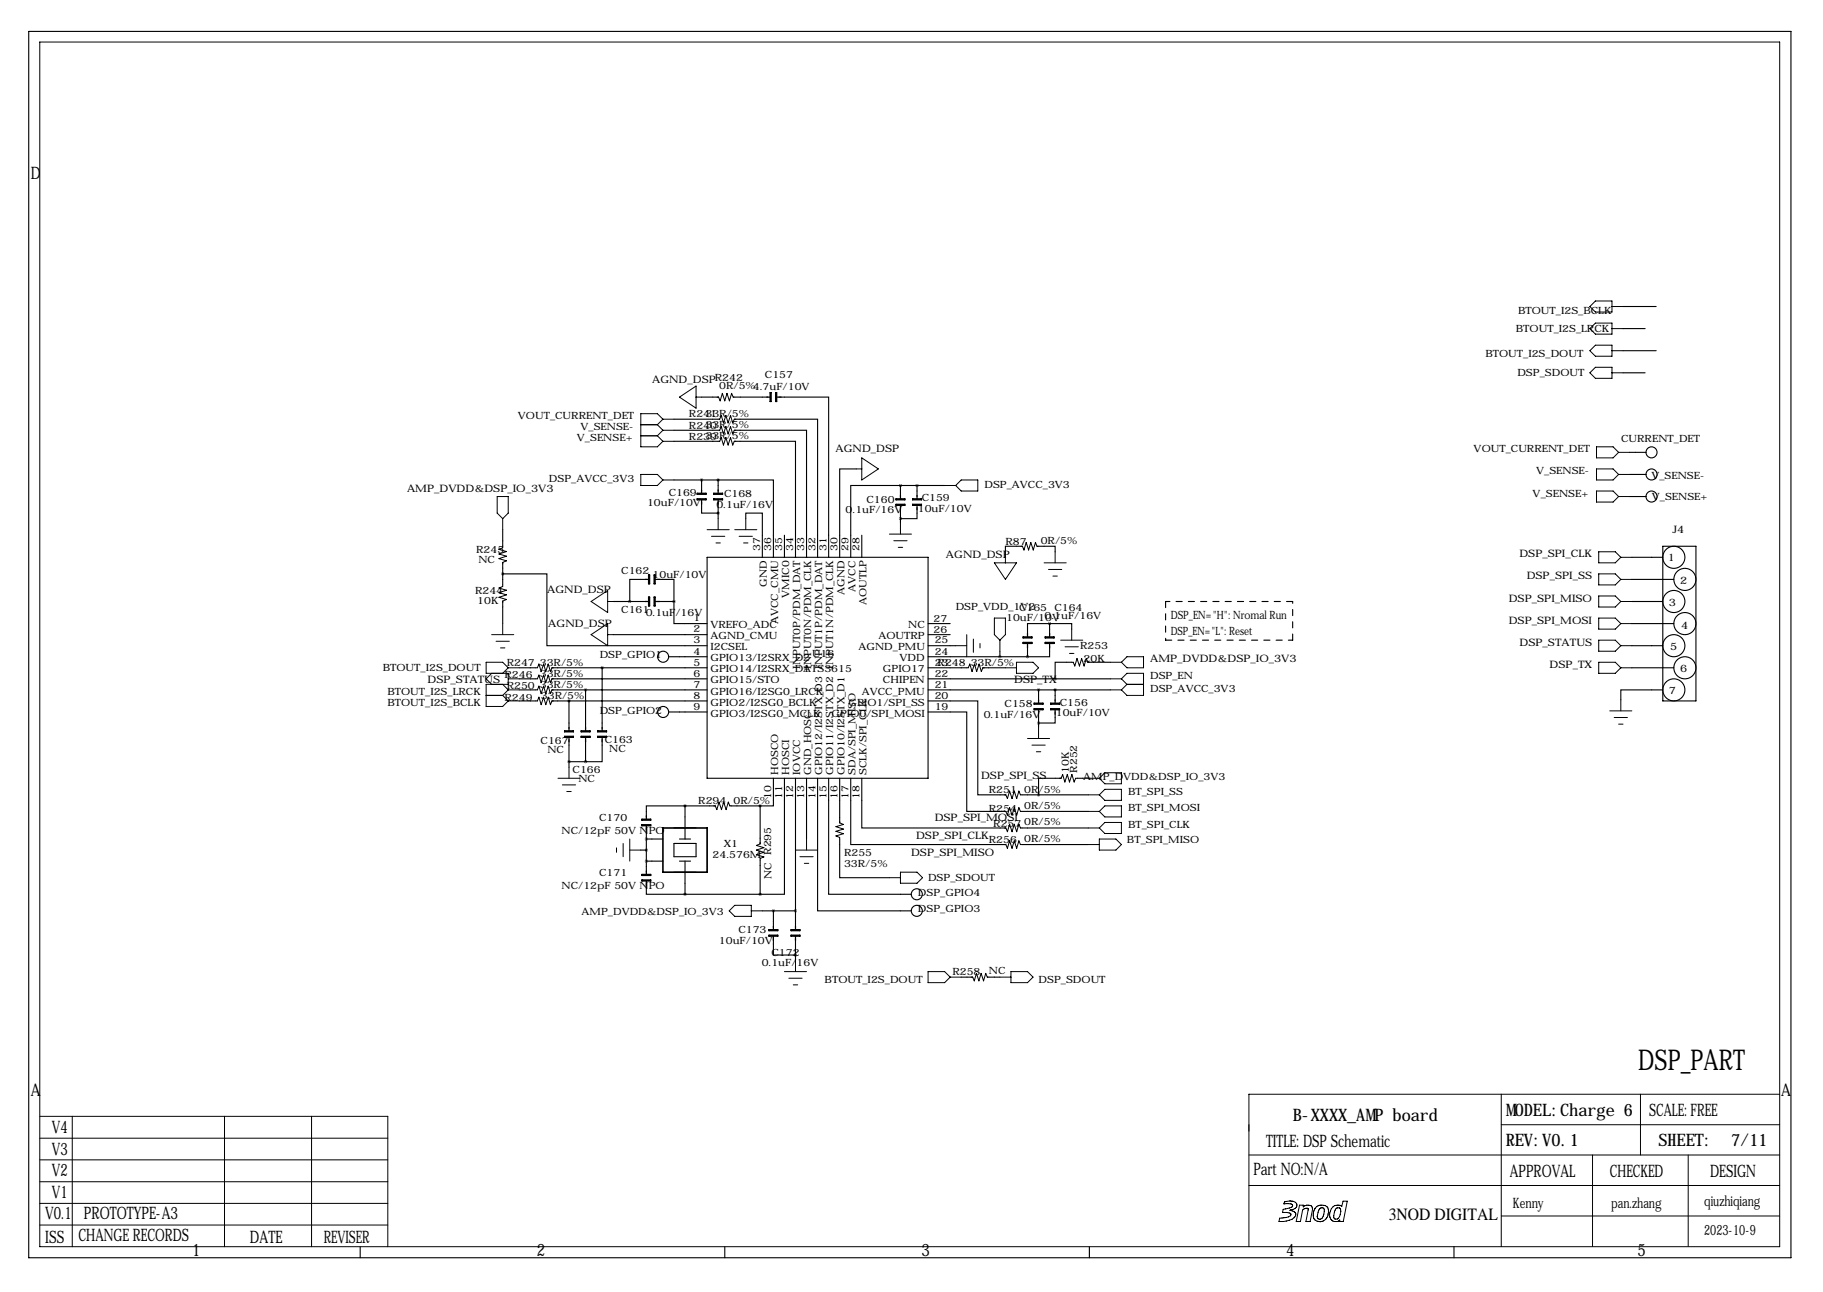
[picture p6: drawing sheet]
<svg xmlns="http://www.w3.org/2000/svg" width="419mm" height="297mm" viewBox="0 0 419 297" stroke-linecap="round" stroke-linejoin="round" font-family="sans-serif">
<path d="M268 138.3v8.9M297.2 138.3h-29.2M268 147.2h29.2M297.2 147.2v-8.9" fill="none" stroke="#000" stroke-width=".25" stroke-dasharray="1.4 1.4"/>
<g fill="none" stroke="#000" stroke-width=".23">
<path d="M9.1 9.7h400v276.9h-400zM365.5 70.5l1.3-1.3h3.8v2.5h-3.8zM365.5 75.6l1.3-1.3h3.8v2.5h-3.8zM370.6 70.5h2.5M370.6 75.6h2.5M147.3 97.6h3.8M151.1 97.6l1.3 1.3M152.4 96.4h2.5M152.4 98.9h2.5M152.4 96.4l-1.3-1.3h-3.8v7.6h3.8l1.3-1.2M152.4 98.9l-1.3 1.3M152.4 96.4l-1.3 1.2"/>
<path d="M156.2 91.3l3.8-2.5v5zM160 91.3h1.3M164.8 91.3h.4l.4 .9 .5-1.8 .5 1.8 .5-1.8 .6 1.8 .5-1.8 .4 .9h.3M165.1 96.4h.4l.3-.9 .5 1.7 .6-1.7 .5 1.7 .5-1.7 .6 1.7 .3-.8h.4M165.1 98.9h.4l.3-.8 .5 1.7 .6-1.7 .5 1.7 .5-1.7 .6 1.7 .3-.9h.4M365.5 80.6l1.3-1.2h3.8v2.5h-3.8zM365.5 85.7l1.3-1.3h3.8v2.6h-3.8zM370.6 85.7h2.5M370.6 80.6h2.5M114.3 114.2h2.5v3.8l-1.2 1.2-1.3-1.2zM115.6 119.2v2.6M147.3 109.1h3.8l1.3 1.2-1.3 1.3h-3.8z"/>
<path d="M147.3 100.2h3.8M151.1 100.2l1.3 1.3M152.4 101.5h2.5M152.4 110.3h2.5M165.1 101.5h.4l.3-.9 .5 1.7 .6-1.7 .5 1.7 .5-1.7 .6 1.7 .3-.8h.4M165.1 119.2v2.6M171.4 119.2v2.6M196.8 107.8h1.3M198.1 105.3l3.8 2.5-3.8 2.5zM217.2 111.6h2.5M221 110.3h3.8v2.6h-3.8l-1.3-1.3zM367 112.9h3.8l1.3 1.3-1.3 1.2h-3.8z"/>
<path d="M367 107.8h3.8l1.3 1.3-1.3 1.2h-3.8zM367 102.7h3.8l1.3 1.3-1.3 1.3h-3.8zM372.1 109.1h2.5M372.1 114.2h2.5M372.1 104h2.5M115.6 125.6v.3l-.9 .4 1.7 .5-1.7 .6 1.7 .5-1.7 .5 1.7 .5-.8 .4v.4M115.6 134.5v.3l-.9 .4 1.7 .5-1.7 .6 1.7 .5-1.7 .5 1.7 .5-.8 .4v.3M135.9 138.3l3.8-2.6v5.1zM139.7 138.3h1.3M162.6 121.8h5M163.6 123.3h3M164.6 124.8h1"/>
<path d="M168.9 121.8h5.1M169.9 123.3h3.1M170.9 124.8h1.1M204.5 122.8h5M205.5 124.3h3M206.5 125.8h1M207 120.3v2.5M228.6 129.4h5.1l-2.6 3.8zM231.1 128.1v1.3M234.7 125.6h.4l.3 .9 .5-1.8 .6 1.8 .5-1.8 .5 1.8 .5-1.8 .4 .9h.4M240 129.4h5.1M241 130.9h3.1"/>
<path d="M242.1 132.4h1M242.6 126.9v2.5M367.5 126.9h3.8l1.3 1.2-1.3 1.3h-3.8zM367.5 131.9h3.8l1.3 1.3-1.3 1.3h-3.8zM367.5 137h3.8l1.3 1.3-1.3 1.3h-3.8zM372.6 138.3h2.6M372.6 133.2h2.6M372.6 128.1h2.6M111.8 159.9h3.8M113 154.8l-1.2 1.3 1.2 1.2M113 145.9h5.1M114 147.4h3.1"/>
<path d="M115.1 149h1M115.6 143.4v2.5M115.6 159.9l1.2 1.2M115.6 157.3l1.2 1.3M116.8 153.5l-1.2-1.2h-3.8v2.5h5v2.5h-5v5.1h3.8l1.2-1.3M116.8 153.5h2.6M116.8 158.6h2.6M116.8 156.1h2.6M116.8 158.6l-1.2 1.3M116.8 153.5l-1.2 1.3M123.2 153.5h.3l.4-.8 .5 1.7 .6-1.7 .5 1.7 .5-1.7 .5 1.7 .4-.9h.4M123.2 158.6h.3l.4-.9 .5 1.8 .6-1.8 .5 1.8 .5-1.8 .5 1.8 .4-.9h.4"/>
<path d="M123.2 156.1h.3l.4-.9 .5 1.7 .6-1.7 .5 1.7 .5-1.7 .5 1.7 .4-.8h.4M135.9 145.9l3.8-2.5v5zM139.7 145.9h1.3M219.7 148.4h2.5M222.2 153.5h.4l.4-.8 .5 1.7 .5-1.7 .5 1.7 .6-1.7 .5 1.7 .4-.9h.3M222.2 145.9v5.1M223.8 146.9v3.1M225.3 147.9v1.1M228.6 142.1h2.5v3.8l-1.2 1.3-1.3-1.3zM229.9 147.2v2.5M231.1 153.5h2.6M233.7 152.3h3.8l1.3 1.2-1.3 1.3h-3.8z"/>
<path d="M243.8 147.2h5.1M244.9 148.7h3M245.9 150.2h1M246.4 152.3h.3l.4 .8 .5-1.7 .6 1.7 .5-1.7 .5 1.7 .5-1.7 .4 .9h.3M246.4 144.6v2.6M255.3 152.3h2.5M255.3 158.6h2.5M255.3 156.1h2.5M257.8 152.3l1.3-1.3h3.8v2.5h-3.8zM257.8 156.1l1.3-1.3h3.8v5.1h-3.8l-1.3-1.3M257.8 156.1l1.3 1.2M259.1 157.3h3.8"/>
<path d="M259.1 157.3l-1.3 1.3M367.5 152.3h3.8l1.3 1.2-1.3 1.3h-3.8zM367.5 147.2h3.8l1.3 1.2-1.3 1.3h-3.8zM367.5 142.1h3.8l1.3 1.3-1.3 1.2h-3.8zM372.6 153.5h2.6M372.6 148.4h2.6M372.6 143.4h2.6M116.8 161.1h2.6M123.2 161.1h.3l.4-.8 .5 1.7 .6-1.7 .5 1.7 .5-1.7 .5 1.7 .4-.9h.4M128.3 178.9h5M130.8 176.4v2.5M236.2 169.8h5.1"/>
<path d="M237.2 171.3h3.1M238.3 172.8h1M238.8 167.2v2.6M243.6 178.9h.3l.4-.8 .5 1.7 .6-1.7 .5 1.7 .5-1.7 .5 1.7 .4-.9h.3M250.2 178.9h2.5M254 177.7h3.8v2.5h-3.8l-1.3-1.3zM370.1 163.4h5.1M371.1 165h3M372.1 166.5h1M372.6 160.9v2.5M129.3 180.5h3M130.3 182h1"/>
<path d="M141.7 194.9v1M143.3 193.9v3.1M144.8 195.4h2.5M144.8 192.9v5.1M154.9 190.4h5.1M164.1 185.3h.3l.4 .8 .5-1.7 .6 1.7 .5-1.7 .5 1.7 .5-1.7 .4 .9h.3M174.8 193.7v.3l-.9 .4 1.7 .5-1.7 .5 1.7 .5-1.7 .6 1.7 .5-.8 .4v.3M182.9 195.4h5.1M183.9 197h3M184.9 198.5h1M185.4 192.9v2.5M193 188.8v.4l.9 .3-1.7 .6 1.7 .5-1.7 .5 1.7 .6-1.7 .5 .8 .3v.4"/>
<path d="M230.9 190.4h.3l.4 .8 .5-1.7 .6 1.7 .5-1.7 .5 1.7 .5-1.7 .4 .9h.3M230.9 194.2h.3l.4 .8 .5-1.7 .6 1.7 .5-1.7 .5 1.7 .5-1.7 .4 .9h.3M230.9 186.5h.3l.4 .9 .5-1.7 .6 1.7 .5-1.7 .5 1.7 .5-1.7 .4 .8h.3M230.9 182.7h.3l.4 .9 .5-1.7 .6 1.7 .5-1.7 .5 1.7 .5-1.7 .4 .8h.3M250.2 190.4h2.5M250.2 194.2h2.5M250.2 186.5h2.5M250.2 182.7h2.5M252.7 186.5l1.3-1.2h3.8v2.5h-3.8zM252.7 192.9h3.8l1.3 1.3-1.3 1.2h-3.8zM254 189.1h3.8v2.5h-3.8l-1.3-1.2zM254 181.5h3.8v2.5h-3.8l-1.3-1.3z"/>
<path d="M154.9 200.5h5.1M168.9 208.1h3.8v2.6h-3.8l-1.3-1.3zM172.7 209.4h2.6M204.5 201.8h2.5M207 200.5h3.8l1.3 1.3-1.3 1.3h-3.8zM180.3 223.4h5.1M181.4 224.9h3M182.4 226.4h1M182.9 220.8v2.6M213.4 223.4h3.8l1.2 1.2-1.2 1.3h-3.8zM218.4 224.6h2.6M223.3 224.6h.3l.4 .9 .5-1.7 .5 1.7 .6-1.7 .5 1.7 .5-1.7 .4 .8h.3"/>
<path d="M229.9 224.6h2.5M232.4 223.4h3.8l1.3 1.2-1.3 1.3h-3.8zM9.1 256.7h80.1v29.9M16.6 256.7v29.9M51.6 256.7v29.9M71.6 256.7v29.9M345.1 258.6h64M345.1 251.6v35M377.1 251.6v13.9M409.1 251.6h-122v35M9.1 276.7h80.1M9.1 271.7h80.1"/>
<path d="M9.1 266.7h80.1M9.1 261.7h80.1M287.1 265.5h122M287.1 272.6h122M295.3 276.3a2.61 2.61 0 0 1 2.8 .5 1.34 1.34 0 0 1-1.5 1.4 1.54 1.54 0 0 1 1.3 1 1.64 1.64 0 0 1-1.5 1.3l-1.4 .3h-1l.2-.7 .9-.1a1.84 1.84 0 0 0 1.7-.7v-.2a2.08 2.08 0 0 0-2-.3l.2-.8a3.2 3.2 0 0 0 2.2-.8l-.3-.4h-1.8zM298.8 277.1h.8v.4a1.18 1.18 0 0 1 1.3-.5 1.18 1.18 0 0 1 .9 1l-.6 2.8h-1l.5-2.6-.1-.4h-.6l-.5 .4-.5 2.6h-1zM302.7 277.4a1.7 1.7 0 0 1 2.7 .8 2.27 2.27 0 0 1-1.9 2.7 1.6 1.6 0 0 1-1.5-.8 1.6 1.6 0 0 1 .1-1.7zM303.2 278.2l-.3 1.2a.64 .64 0 0 0 .2 .9 .64 .64 0 0 0 .9-.3l.3-.8a1.08 1.08 0 0 0-.2-1.5h-.5l-.4 .5M306.5 277.4a1.55 1.55 0 0 1 2 0l.3-1.2h.9l-.9 4.6h-.8v-.3a1.5 1.5 0 0 1-2-.1 1.5 1.5 0 0 1-.1-2zM307 278a.69 .69 0 0 1 1.2-.1 2.38 2.38 0 0 1-.8 2.4l-.7-.2a2.61 2.61 0 0 1 .3-2.1zM345.1 279.6h64M366.1 265.5v21.1"/>
<path d="M388.1 265.5v21.1M9.1 281.6h80.1"/>
</g>
<g fill="none" stroke="#000" stroke-width=".25">
<path d="M6.6 7.2h405.1v282h-405.1zM373.1 75.6h5.1M373.1 70.5h7.6M154.9 96.4h10.2M154.9 98.9h10.2M161.3 91.3h3.9M168.9 98.9h16.5v29.2M168.9 96.4h19.1v31.7M168.9 91.3h7.6M179.1 91.3h11.4v36.8M373.1 85.7h5.1M373.1 80.6h7.6"/>
<path d="M154.9 101.5h10.2M154.9 110.3h10.2M161.3 115.4v2.6h3.8M161.3 110.3v2.6M165.1 110.3h12.7v17.8M165.1 110.3v2.6M165.1 115.4v3.8M168.9 101.5h14v26.6M171.4 119.2v-1.2h3.9v10.1M196.8 107.8h-3.8v20.3M207 111.6h-11.4v16.5M207 111.6v2.6"/>
<path d="M207 116.7v3.6M207 111.6h10.2M210.8 116.7v2.5h-3.8M210.8 111.6v2.6M374.6 104h3.9M374.6 109.1h3.9M374.6 114.2h3.9M115.6 131.9h10.1v16.5h36.9M115.6 121.8v3.8M115.6 129.3v5.2M115.6 138.2v5.2M141 138.3h7.6"/>
<path d="M148.6 133.2h-3.8v5.1M151.1 133.2h3.8v5.1M151.1 138.3h3.8M154.9 138.3v5.1h7.7M162.6 128.1h50.8v50.8h-50.8zM180.3 123v5.1M198.1 123v5.1M235 125.6h-3.9v2.5M238.8 125.6h3.8v1.3M375.2 128.1h7.1M375.2 138.3h7.1M375.2 133.2h9.6"/>
<path d="M382.3 125.6h7.6v35.5h-7.6zM119.4 153.5h3.8M119.4 156.1h3.8M119.4 158.6h3.8M126.9 153.5h35.7M126.9 156.1h35.7M126.9 158.6h35.7M134.6 158.6v8.9M138.4 153.5v14M141 145.9h21.6M153.7 151h8.9M213.4 143.4h5"/>
<path d="M213.4 145.9h5M213.4 148.4h6.3M213.4 151h22.8M213.4 153.5h8.8M213.4 156.1h41.9M213.4 158.6h41.9M226 153.5h5.1M229.9 149.7v1.3M236.2 148.4v2.6M238.8 158.6v2.5M241.3 148.4v2.6h-5.1M241.3 143.4h-5.1v2.5"/>
<path d="M241.3 143.4h5.1v1.2M241.3 143.4v2.5M242.6 158.6v2.5M246.4 152.3h-3.8v3.8M250.1 152.3h5.2M375.2 143.4h9.6M375.2 148.4h7.1M375.2 153.5h9.6M382.3 158.6h-9.7v2.3M119.4 161.1h3.8M126.9 161.1h35.7M130.8 161.1v6.4"/>
<path d="M130.8 170v6.4M130.8 175.1h3.8M134.6 170v5.1M138.4 170v5.1h-3.8M153.7 163.7h8.9M177.8 178.9v6.4h-3M180.3 178.9v26.7h-5.5M182.9 178.9v34.3M185.4 178.9v14M188 178.9v30.5h21.5M190.5 178.9v26.7h19M193 178.9v10.2"/>
<path d="M195.6 178.9v15.3h35.6M198.1 178.9v11.5h33.1M213.4 161.1h11.4v21.6h6.4M213.4 163.7h8.8v22.8h9M238.8 163.7v3.5M242.6 163.7v2.5h-3.8M243.9 178.9h-5.1v3.8M247.6 178.9h2.6M147.3 195.4h1.3M148.6 198h3.8M148.6 192.9h3.8M148.6 190.4v10.1"/>
<path d="M154.9 193.9h5.1v3.1h-5.1zM156.2 198h2.5M156.2 192.9h2.5M157.5 185.3h-8.9v2.5M157.5 185.3v7.6M157.5 198v7.6M157.5 185.3h6.9M168.1 185.3h6.7M174.8 185.3v8.7M174.8 197.7v7.9M193 192.9v8.9h11.5M234.9 190.4h15.3"/>
<path d="M234.9 194.2h15.3M234.9 186.5h15.3M234.9 182.7h15.3M148.6 203.1v2.5h8.9M157.5 205.6h17.3M175.3 209.4h7.6M177.8 215.8v3.8h5.1M177.8 209.4v3.8M182.9 215.8v5M221 224.6h2.6M227.3 224.6h2.6M82.8 286.6v2.6"/>
<path d="M166.6 286.6v2.6M250.4 286.6v2.6M334.3 286.6v2.6"/>
<circle cx="379.7" cy="109.1" r="1.27"/>
<circle cx="379.7" cy="104" r="1.27"/>
<circle cx="379.7" cy="114.2" r="1.27"/>
<circle cx="384.8" cy="138.3" r="2.54"/>
<circle cx="384.8" cy="128.1" r="2.54"/>
<circle cx="387.4" cy="133.2" r="2.54"/>
<circle cx="152.5" cy="151" r="1.27"/>
<circle cx="384.8" cy="158.6" r="2.54"/>
<circle cx="384.8" cy="148.4" r="2.54"/>
<circle cx="387.4" cy="153.5" r="2.54"/>
<circle cx="387.4" cy="143.4" r="2.54"/>
<circle cx="152.5" cy="163.7" r="1.27"/>
<circle cx="210.8" cy="209.4" r="1.27"/>
<circle cx="210.8" cy="205.6" r="1.27"/>
</g>
<path d="M152.4 190.4h10.2v10.1h-10.2z" fill="none" stroke="#000" stroke-width=".38"/>
<g fill="none" stroke="#000" stroke-width=".28">
<path d="M176.3 91.3h.7M177 90.3h.3v2h-.3zM178.3 90.3h.3v2h-.3zM178.6 91.3h1M160.3 114.7h2v.2h-2zM160.3 113.4h2v.3h-2zM161.3 112.6v.8M161.3 114.9v1M164.1 114.7h2v.2h-2zM164.1 113.4h2v.3h-2zM165.1 112.6v.8M165.1 114.9v1"/>
<path d="M206 114.7h2v.2h-2zM206 115.9h2v.3h-2zM207 113.9v.8M207 116.2v1M209.8 114.7h2v.2h-2zM209.8 115.9h2v.3h-2zM210.8 113.9v.8M210.8 116.2v1M148.3 138.3h.8M148.3 133.2h.8M149.1 137.3h.3v2h-.3zM149.1 132.2h.3v2h-.3z"/>
<path d="M150.4 137.3h.2v2h-.2zM150.4 132.2h.2v2h-.2zM150.6 138.3h1M150.6 133.2h1M235.2 146.4h2v.3h-2zM235.2 147.7h2v.2h-2zM236.2 145.7v.7M236.2 147.9v1.1M240.3 146.4h2v.3h-2zM240.3 147.7h2v.2h-2zM241.3 145.7v.7M241.3 147.9v1.1"/>
<path d="M129.8 168h2v.3h-2zM129.8 169.3h2v.2h-2zM130.8 167.2v.8M130.8 169.5v1M133.6 168h2v.3h-2zM133.6 169.3h2v.2h-2zM134.6 167.2v.8M134.6 169.5v1M137.4 168h2v.3h-2zM137.4 169.3h2v.2h-2zM138.4 167.2v.8M138.4 169.5v1"/>
<path d="M237.7 161.7h2.1v.2h-2.1zM237.7 162.9h2.1v.3h-2.1zM238.8 160.9v.8M238.8 163.2v1M241.6 161.7h2v.2h-2zM241.6 162.9h2v.3h-2zM242.6 160.9v.8M242.6 163.2v1M147.6 188.3h2v.3h-2zM147.6 189.6h2v.3h-2zM148.6 187.6v.7M148.6 189.9v1"/>
<path d="M147.6 201h2v.3h-2zM147.6 202.3h2v.3h-2zM148.6 200.3v.7M148.6 202.6v1M176.8 213.7h2v.3h-2zM176.8 215h2v.3h-2zM177.8 213v.7M177.8 215.3v1M181.9 213.7h2v.3h-2zM181.9 215h2v.3h-2zM182.9 213v.7M182.9 215.3v1"/>
</g>
<path d="M154.9 138.3a.05 .05 0 0 0 .1 0 .05 .05 0 0 0-.1 0zM238.7 182.7a.05 .05 0 0 0 .1 0 .05 .05 0 0 0-.1 0zM238.7 158.6a.05 .05 0 0 0 .1 0 .05 .05 0 0 0-.1 0zM242.5 158.6a.05 .05 0 0 0 .1 0 .05 .05 0 0 0-.1 0zM229.8 151a.05 .05 0 0 0 .1 0 .05 .05 0 0 0-.1 0zM242.5 156.1a.05 .05 0 0 0 .1 0 .05 .05 0 0 0-.1 0zM238.7 166.2a.05 .05 0 0 0 .1 0 .05 .05 0 0 0-.1 0zM138.4 153.5a.05 .05 0 0 0 .1 0 .05 .05 0 0 0-.1 0zM115.5 131.9a.05 .05 0 0 0 .1 0 .05 .05 0 0 0-.1 0zM174.7 185.3a.05 .05 0 0 0 .1 0 .05 .05 0 0 0-.1 0zM174.7 205.6a.05 .05 0 0 0 .1 0 .05 .05 0 0 0-.1 0z" fill="#000" stroke="#000" stroke-width=".63"/>
<text font-size="6.6" x="376.6" y="246">DSP_PART</text>
<g font-size="4">
<text x="7.1" y="41.3">D</text>
<text x="7.1" y="252.1">A</text>
<text x="297.2" y="257.7">B-XXXX_AMP board</text>
<text x="346.2" y="256.6">MODEL:Charge 6</text>
<text x="379.1" y="256.6">SCALE: FREE</text>
<text x="409.4" y="252.1">A</text>
<text x="11.9" y="260.4">V4</text>
<text x="291.1" y="263.8">TITLE: DSP Schematic</text>
<text x="346.2" y="263.6">REV:V0.1</text>
<text x="381.3" y="263.6">SHEET:</text>
<text x="398" y="263.6">7/11</text>
<text x="11.9" y="265.4">V3</text>
<text x="11.9" y="275.4">V1</text>
<text x="11.9" y="270.4">V2</text>
<text x="288.1" y="270.2">Part NO:N/A</text>
<text x="347.1" y="270.6">APPROVAL</text>
<text x="370.1" y="270.6">CHECKED</text>
<text x="393.1" y="270.6">DESIGN</text>
<text x="10.4" y="280.3">V0.1</text>
<text x="19.3" y="280.3">PROTOTYPE-A3</text>
<text x="319.3" y="280.5">3NOD DIGITAL</text>
<text x="10.4" y="285.7">ISS</text>
<text x="18" y="285.4">CHANGE RECORDS</text>
<text x="57.5" y="285.7">DATE</text>
<text x="74.4" y="285.7">REVISER</text>
<text x="44.2" y="288.7">1</text>
<text x="123.4" y="288.7">2</text>
<text x="211.8" y="288.7">3</text>
<text x="295.7" y="288.7">4</text>
<text x="376.4" y="288.7">5</text>
</g>
<g font-size="3.3">
<text x="347.8" y="277.6">Kenny</text>
<text x="370.4" y="277.6">pan.zhang</text>
<text x="391.8" y="277.4">qiuzhiqiang</text>
<text x="391.8" y="284">2023-10-9</text>
</g>
<g font-size="2.6">
<text x="269.1" y="142.2">DSP_EN=&quot;H&quot;: Nromal Run</text>
<text x="269.1" y="146">DSP_EN=&quot;L&quot;: Reset</text>
</g>
<g font-size="2.4">
<text x="149.9" y="88">AGND_DSPR242</text>
<text x="192.1" y="104">AGND_DSP</text>
<text x="93.6" y="113.1">AMP_DVDD&amp;DSP_IO_3V3</text>
<text x="384.5" y="122.5">J4</text>
<text x="217.5" y="128.4">AGND_DSP</text>
<text x="349.3" y="128.1">DSP_SPI_CLK</text>
<text x="383.4" y="128.9">1</text>
<text x="125.8" y="136.3">AGND_DSP</text>
<text x="351" y="133.2">DSP_SPI_SS</text>
<text x="386.2" y="134.2">2</text>
<text x="346.9" y="143.4">DSP_SPI_MOSI</text>
<text x="346.9" y="138.3">DSP_SPI_MISO</text>
<text x="383.7" y="139.3">3</text>
<text x="126" y="144.1">AGND_DSP</text>
<text x="349.4" y="148.4">DSP_STATUS</text>
<text x="383.9" y="149.5">5</text>
<text x="386.5" y="144.6">4</text>
<text x="264.4" y="152.3">AMP_DVDD&amp;DSP_IO_3V3</text>
<text x="356.3" y="153.5">DSP_TX</text>
<text x="386.2" y="154.5">6</text>
<text x="98.3" y="157.1">DSP_STATUS</text>
<text x="233.2" y="157.1">DSP_TX</text>
<text x="383.7" y="159.6">7</text>
<text x="225.6" y="179.2">DSP_SPI_SS</text>
<text x="214.9" y="188.8">DSP_SPI_MOSI</text>
<text x="209.4" y="196.7">DSP_SPI_MISO</text>
<text x="210.6" y="192.9">DSP_SPI_CLK</text>
</g>
<g font-size="2.3">
<text x="348.5" y="76.4">BTOUT_I2S_LRCK</text>
<text x="349" y="72.1">BTOUT_I2S_BCLK</text>
<text x="341.5" y="82">BTOUT_I2S_DOUT</text>
<text x="165.4" y="89.5">0R/5%4.7uF/10V</text>
<text x="175.8" y="87">C157</text>
<text x="348.8" y="86.5">DSP_SDOUT</text>
<text x="158.4" y="96">R241</text>
<text x="162.2" y="95.9">33R/5%</text>
<text x="119.1" y="96.4">VOUT_CURRENT_DET</text>
<text x="132.6" y="101.5">V_SENSE+</text>
<text x="133.5" y="98.9">V_SENSE-</text>
<text x="158.4" y="98.5">R240</text>
<text x="158.4" y="101.1">R239</text>
<text x="162.2" y="98.4">33R/5%</text>
<text x="162.2" y="101">33R/5%</text>
<text x="372.7" y="101.7">CURRENT_DET</text>
<text x="338.8" y="104">VOUT_CURRENT_DET</text>
<text x="126.2" y="110.9">DSP_AVCC_3V3</text>
<text x="226.3" y="112.1">DSP_AVCC_3V3</text>
<text x="353.2" y="109.1">V_SENSE-</text>
<text x="379.7" y="110.1">V_SENSE-</text>
<text x="148.8" y="116.4">10uF/10V</text>
<text x="153.7" y="114">C169</text>
<text x="164.7" y="116.7">0.1uF/16V</text>
<text x="166.4" y="114.3">C168</text>
<text x="194.4" y="118">0.1uF/16V</text>
<text x="199.2" y="115.5">C160</text>
<text x="211" y="117.7">10uF/10V</text>
<text x="211.9" y="115.3">C159</text>
<text x="352.3" y="114.2">V_SENSE+</text>
<text x="379.8" y="114.9">V_SENSE+</text>
<text x="231.1" y="125.2">R87</text>
<text x="239.3" y="125.1">0R/5%</text>
<text x="109.5" y="127.2">R245</text>
<text x="110" y="129.4">NC</text>
<text x="142.8" y="131.9">C162</text>
<text x="174.8" y="126.6" transform="rotate(-90 174.8 126.6)">37</text>
<text x="177.3" y="126.6" transform="rotate(-90 177.3 126.6)">36</text>
<text x="179.8" y="126.6" transform="rotate(-90 179.8 126.6)">35</text>
<text x="182.4" y="126.6" transform="rotate(-90 182.4 126.6)">34</text>
<text x="184.9" y="126.6" transform="rotate(-90 184.9 126.6)">33</text>
<text x="187.5" y="126.6" transform="rotate(-90 187.5 126.6)">32</text>
<text x="190" y="126.6" transform="rotate(-90 190 126.6)">31</text>
<text x="192.5" y="126.6" transform="rotate(-90 192.5 126.6)">30</text>
<text x="195.1" y="126.6" transform="rotate(-90 195.1 126.6)">29</text>
<text x="197.6" y="126.6" transform="rotate(-90 197.6 126.6)">28</text>
<text x="109.2" y="136.6">R244</text>
<text x="150" y="132.8">10uF/10V</text>
<text x="176.3" y="134.9" transform="rotate(-90 176.3 134.9)">GND</text>
<text x="181.4" y="137.4" transform="rotate(-90 181.4 137.4)">VMIC0</text>
<text x="194.1" y="136.8" transform="rotate(-90 194.1 136.8)">AGND</text>
<text x="196.6" y="136" transform="rotate(-90 196.6 136)">AVCC</text>
<text x="109.7" y="138.8">10K</text>
<text x="142.8" y="140.8">C161</text>
<text x="148.4" y="141.7">0.1uF/16V</text>
<text x="159.5" y="142.9">1</text>
<text x="178.9" y="143.5" transform="rotate(-90 178.9 143.5)">AVCC_CMU</text>
<text x="199.2" y="139.2" transform="rotate(-90 199.2 139.2)">AOUTLP</text>
<text x="214.6" y="143">27</text>
<text x="219.7" y="140.3">DSP_VDD_1V2</text>
<text x="231.3" y="142.9">10uF/10V</text>
<text x="234.3" y="140.4">C165</text>
<text x="240.1" y="142.4">0.1uF/16V</text>
<text x="242.4" y="140.4">C164</text>
<text x="159.5" y="145.4">2</text>
<text x="159.5" y="147.9">3</text>
<text x="163.3" y="144.4">VREFO_ADC</text>
<text x="163.3" y="147">AGND_CMU</text>
<text x="163.3" y="149.5">I2CSEL</text>
<text x="197.4" y="149.5">AGND_PMU</text>
<text x="201.9" y="147">AOUTRP</text>
<text x="208.8" y="144.4">NC</text>
<text x="214.6" y="145.5">26</text>
<text x="214.9" y="147.9">25</text>
<text x="248.3" y="149.2">R253</text>
<text x="88" y="154.3">BTOUT_I2S_DOUT</text>
<text x="116" y="155.9">R246</text>
<text x="116.5" y="153.1">R247</text>
<text x="124.1" y="153">33R/5%</text>
<text x="124.1" y="155.6">33R/5%</text>
<text x="137.9" y="151.3">DSP_GPIO1</text>
<text x="159.5" y="150.5">4</text>
<text x="159.5" y="153">5</text>
<text x="159.5" y="155.6">6</text>
<text x="163.3" y="152.1">GPIO13/I2SRX_D2</text>
<text x="163.3" y="154.6">GPIO14/I2SRX_D1</text>
<text x="183.9" y="153.8" transform="rotate(-90 183.9 153.8)">INPUT0P/PDM_DAT</text>
<text x="184.7" y="154.5">ATS3615</text>
<text x="186.5" y="153.8" transform="rotate(-90 186.5 153.8)">INPUT0N/PDM_CLK</text>
<text x="186.7" y="151">U16</text>
<text x="189" y="153.8" transform="rotate(-90 189 153.8)">INPUT1P/PDM_DAT</text>
<text x="191.6" y="153.8" transform="rotate(-90 191.6 153.8)">INPUT1N/PDM_CLK</text>
<text x="203" y="154.6">GPIO17</text>
<text x="206.8" y="152.1">VDD</text>
<text x="214.9" y="155.6">22</text>
<text x="214.9" y="153">23</text>
<text x="214.9" y="150.5">24</text>
<text x="215.5" y="153.1">R248</text>
<text x="223.2" y="153">33R/5%</text>
<text x="249.1" y="152.1">20K</text>
<text x="89.1" y="159.9">BTOUT_I2S_LRCK</text>
<text x="116" y="161.3">R249</text>
<text x="116.5" y="158.5">R250</text>
<text x="124.1" y="158.1">33R/5%</text>
<text x="124.4" y="160.6">33R/5%</text>
<text x="159.5" y="158.1">7</text>
<text x="159.5" y="160.6">8</text>
<text x="163.3" y="157.1">GPIO15/STO</text>
<text x="163.3" y="159.7">GPIO16/I2SG0_LRCK</text>
<text x="198.1" y="159.7">AVCC_PMU</text>
<text x="203" y="157.1">CHIPEN</text>
<text x="214.9" y="160.6">20</text>
<text x="214.9" y="158.1">21</text>
<text x="264.4" y="159.1">DSP_AVCC_3V3</text>
<text x="264.4" y="156.1">DSP_EN</text>
<text x="89.1" y="162.4">BTOUT_I2S_BCLK</text>
<text x="137.9" y="164">DSP_GPIO2</text>
<text x="159.5" y="163.2">9</text>
<text x="163.3" y="162.2">GPIO2/I2SG0_BCLK</text>
<text x="163.3" y="164.8">GPIO3/I2SG0_MCLK</text>
<text x="191.2" y="164.8">GPIO0/SPI_MOSI</text>
<text x="195.1" y="162.2">GPIO1/SPI_SS</text>
<text x="214.9" y="163.2">19</text>
<text x="226.2" y="165">0.1uF/16V</text>
<text x="231" y="162.5">C158</text>
<text x="242.7" y="164.7">10uF/10V</text>
<text x="243.7" y="162.3">C156</text>
<text x="124.3" y="171.2">C167</text>
<text x="125.9" y="173.1">NC</text>
<text x="139" y="170.9">C163</text>
<text x="140.1" y="172.8">NC</text>
<text x="131.6" y="177.8">C166</text>
<text x="133" y="179.7">NC</text>
<text x="178.9" y="178.2" transform="rotate(-90 178.9 178.2)">HOSCO</text>
<text x="181.4" y="178.2" transform="rotate(-90 181.4 178.2)">HOSCI</text>
<text x="183.9" y="178.2" transform="rotate(-90 183.9 178.2)">IOVCC</text>
<text x="186.5" y="178.2" transform="rotate(-90 186.5 178.2)">GND_HOSC</text>
<text x="189" y="178.2" transform="rotate(-90 189 178.2)">GPIO12/I2STX_D3</text>
<text x="191.6" y="178.2" transform="rotate(-90 191.6 178.2)">GPIO11/I2STX_D2</text>
<text x="194.1" y="178.2" transform="rotate(-90 194.1 178.2)">GPIO10/I2STX_D1</text>
<text x="196.6" y="178.2" transform="rotate(-90 196.6 178.2)">SDA/SPI_MISO</text>
<text x="199.2" y="178.2" transform="rotate(-90 199.2 178.2)">SCLK/SPI_CLK</text>
<text x="245.7" y="177.7" transform="rotate(-90 245.7 177.7)">10K</text>
<text x="247.6" y="177.7" transform="rotate(-90 247.6 177.7)">R252</text>
<text x="249" y="179.4">AMP_DVDD&amp;DSP_IO_3V3</text>
<text x="160.5" y="184.9">R294</text>
<text x="168.7" y="184.8">0R/5%</text>
<text x="177.3" y="183.6" transform="rotate(-90 177.3 183.6)">10</text>
<text x="179.8" y="183.6" transform="rotate(-90 179.8 183.6)">11</text>
<text x="182.4" y="183.6" transform="rotate(-90 182.4 183.6)">12</text>
<text x="184.9" y="183.6" transform="rotate(-90 184.9 183.6)">13</text>
<text x="187.5" y="183.6" transform="rotate(-90 187.5 183.6)">14</text>
<text x="190" y="183.6" transform="rotate(-90 190 183.6)">15</text>
<text x="192.5" y="183.6" transform="rotate(-90 192.5 183.6)">16</text>
<text x="195.1" y="183.6" transform="rotate(-90 195.1 183.6)">17</text>
<text x="197.6" y="183.6" transform="rotate(-90 197.6 183.6)">18</text>
<text x="227.3" y="182.3">R251</text>
<text x="235.5" y="182.2">0R/5%</text>
<text x="259.3" y="182.7">BT_SPI_SS</text>
<text x="129.1" y="191.6">NC/12pF 50V NPO</text>
<text x="137.7" y="188.7">C170</text>
<text x="227.3" y="186.7">R254</text>
<text x="228.3" y="190.2">R257</text>
<text x="235.5" y="189.6">0R/5%</text>
<text x="235.5" y="186">0R/5%</text>
<text x="259.3" y="190.4">BT_SPI_CLK</text>
<text x="259.3" y="186.5">BT_SPI_MOSI</text>
<text x="163.8" y="197.2">24.576M</text>
<text x="166.4" y="194.7">X1</text>
<text x="177.3" y="196.6" transform="rotate(-90 177.3 196.6)">R295</text>
<text x="194.1" y="196.7">R255</text>
<text x="227.3" y="193.8">R256</text>
<text x="235.5" y="193.7">0R/5%</text>
<text x="259.1" y="193.9">BT_SPI_MISO</text>
<text x="137.7" y="201.4">C171</text>
<text x="177.4" y="202" transform="rotate(-90 177.4 202)">NC</text>
<text x="194.1" y="199.4">33R/5%</text>
<text x="213.4" y="202.6">DSP_SDOUT</text>
<text x="129.1" y="204.3">NC/12pF 50V NPO</text>
<text x="211" y="206">DSP_GPIO4</text>
<text x="211" y="209.8">DSP_GPIO3</text>
<text x="133.7" y="210.4">AMP_DVDD&amp;DSP_IO_3V3</text>
<text x="169.7" y="214.6">C173</text>
<text x="165.3" y="217">10uF/10V</text>
<text x="177.4" y="219.7">C172</text>
<text x="175.1" y="222.1">0.1uF/16V</text>
<text x="189.6" y="226">BTOUT_I2S_DOUT</text>
<text x="218.9" y="224.2">R258</text>
<text x="227.3" y="223.9">NC</text>
<text x="238.8" y="226">DSP_SDOUT</text>
</g>
</svg>
